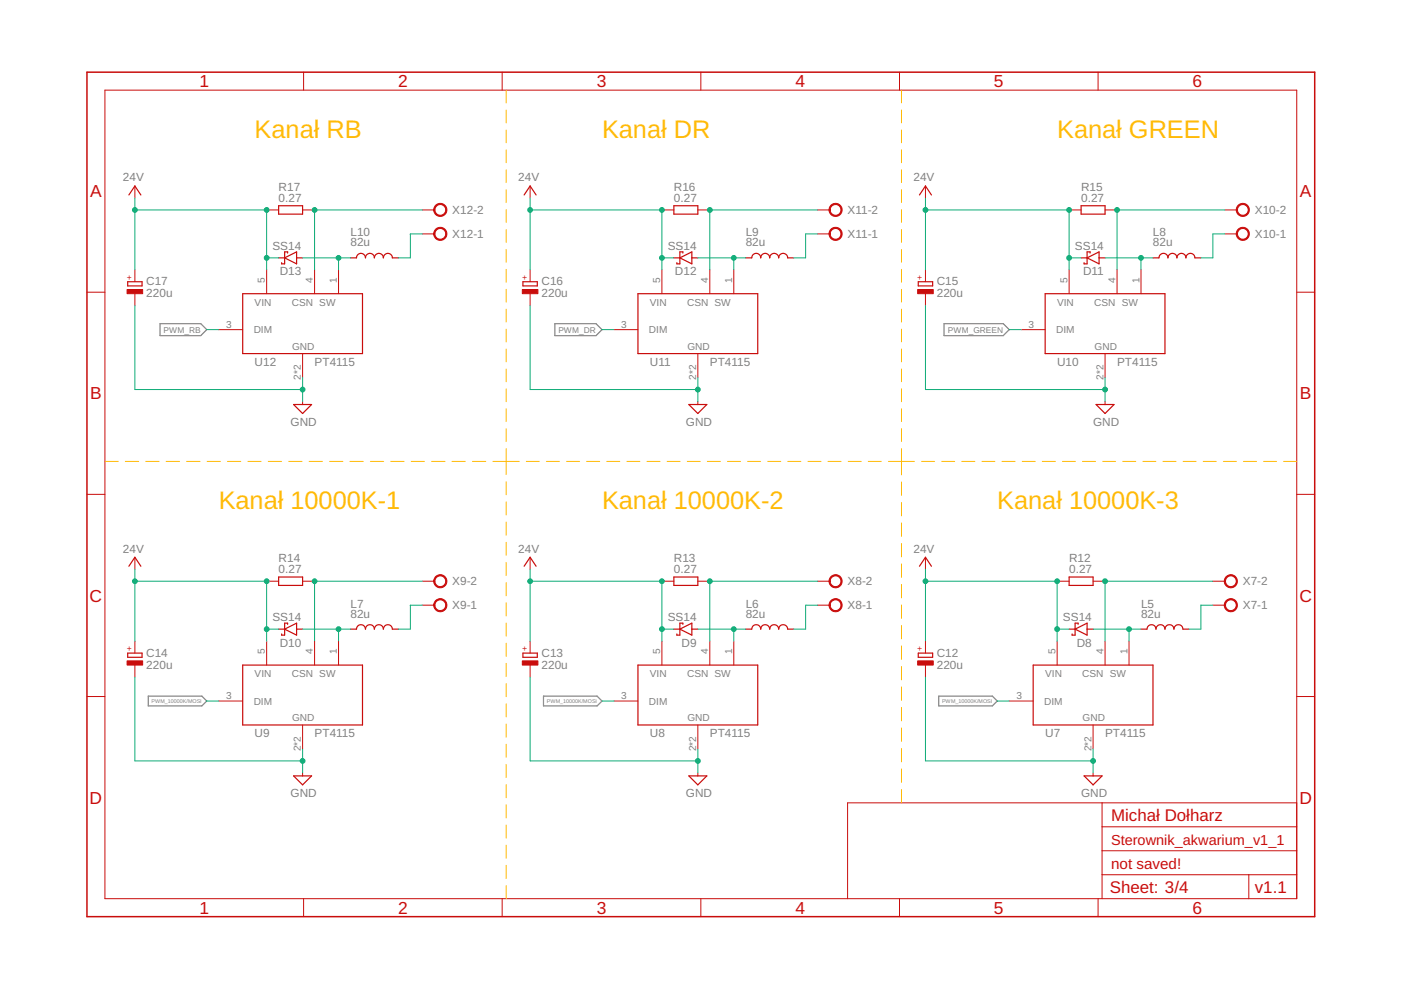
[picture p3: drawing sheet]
<svg xmlns="http://www.w3.org/2000/svg" width="297mm" height="210mm" viewBox="0 0 297 210" stroke-linecap="round" stroke-linejoin="round" font-family="sans-serif">
<path d="M33.9 68.6h8.7l1.2 1.3-1.2 1.3h-8.7zM117.6 68.6h8.8l1.2 1.3-1.2 1.3h-8.8zM200.2 68.6h12.5l1.3 1.3-1.3 1.3h-12.5zM31.4 147.6h11.4l1 1-1 1.1h-11.4zM115.2 147.6h11.4l1 1-1 1.1h-11.4zM199 147.6h11.4l1 1-1 1.1h-11.4z" fill="none" stroke="#808080" stroke-width=".25"/>
<g fill="none" stroke="#c90d0c" stroke-width=".25">
<path d="M27.1 59.7h3v.9h-3zM27.3 41.3l1.3-1.9 1.3 1.9M59.1 43.6h5.1v1.8h-5.1zM59.1 54.7h1.2M60.3 54.7l2.6-1.3v2.5zM61 53.7v-.3h-.7v2.5h-.6v-.2M62.9 54.7h1.3M74.3 54.7h1.3a.95 .95 0 0 1 .9-1 .95 .95 0 0 1 1 1 .94 .94 0 0 1 .9-1 .94 .94 0 0 1 1 1 .95 .95 0 0 1 .9-1 .95 .95 0 0 1 1 1 .95 .95 0 0 1 .9-1 .95 .95 0 0 1 1 1h1.3M110.9 59.7h3v.9h-3zM111.1 41.3l1.3-1.9 1.3 1.9M142.9 43.6h5.1v1.8h-5.1zM142.9 54.7h1.2"/>
<path d="M144.1 54.7l2.6-1.3v2.5zM144.8 53.7v-.3h-.7v2.5h-.6v-.2M146.7 54.7h1.3M158.1 54.7h1.3a.95 .95 0 0 1 .9-1 .95 .95 0 0 1 1 1 .95 .95 0 0 1 .9-1 .95 .95 0 0 1 1 1 .95 .95 0 0 1 .9-1 .95 .95 0 0 1 1 1 .95 .95 0 0 1 1-1 .95 .95 0 0 1 .9 1h1.3M194.7 59.7h3v.9h-3zM194.9 41.3l1.3-1.9 1.3 1.9M229.2 43.6h5.1v1.8h-5.1zM229.2 54.7h1.3M230.5 54.7l2.5-1.3v2.5zM231.1 53.7v-.3h-.6v2.5h-.7v-.2M233 54.7h1.3M244.5 54.7h1.2a.95 .95 0 0 1 1-1 .95 .95 0 0 1 .9 1 .95 .95 0 0 1 1-1 .95 .95 0 0 1 .9 1 .95 .95 0 0 1 1-1 .95 .95 0 0 1 .9 1 .95 .95 0 0 1 1-1 .95 .95 0 0 1 .9 1h1.3"/>
<path d="M51.5 62.3h25.4v12.7h-25.4zM135.3 62.3h25.4v12.7h-25.4zM221.6 62.3h25.4v12.7h-25.4zM62.3 85.8h3.8l-1.9 1.9zM146 85.8h3.9l-1.9 1.9zM232.4 85.8h3.8l-1.9 1.9zM27.1 138.5h3v.9h-3zM27.3 120.1l1.3-1.9 1.3 1.9M59.1 122.3h5.1v1.8h-5.1zM59.1 133.4h1.2M60.3 133.4l2.6-1.3v2.6zM61 132.4v-.3h-.7v2.6h-.6v-.3"/>
<path d="M62.9 133.4h1.3M74.3 133.4h1.3a.95 .95 0 0 1 .9-1 .95 .95 0 0 1 1 1 .94 .94 0 0 1 .9-.9 .94 .94 0 0 1 1 .9 .95 .95 0 0 1 .9-.9 .95 .95 0 0 1 1 .9 .95 .95 0 0 1 .9-.9 .95 .95 0 0 1 1 .9h1.3M110.9 138.5h3v.9h-3zM111.1 120.1l1.3-1.9 1.3 1.9M142.9 122.3h5.1v1.8h-5.1zM142.9 133.4h1.2M144.1 133.4l2.6-1.3v2.6zM144.8 132.4v-.3h-.7v2.6h-.6v-.3M146.7 133.4h1.3M158.1 133.4h1.3a.95 .95 0 0 1 .9-1 .95 .95 0 0 1 1 1 .95 .95 0 0 1 .9-1 .95 .95 0 0 1 1 1 .95 .95 0 0 1 .9-1 .95 .95 0 0 1 1 1 .95 .95 0 0 1 1-1 .95 .95 0 0 1 .9 1h1.3M194.7 138.5h3v.9h-3zM194.9 120.1l1.3-1.9 1.3 1.9"/>
<path d="M226.7 122.3h5.1v1.8h-5.1zM226.7 133.4h1.2M227.9 133.4l2.6-1.3v2.6zM228.6 132.4v-.3h-.7v2.6h-.6v-.3M230.5 133.4h1.3M241.9 133.4h1.3a.95 .95 0 0 1 .9-.9 .95 .95 0 0 1 1 .9 .95 .95 0 0 1 .9-.9 .95 .95 0 0 1 1 .9 .95 .95 0 0 1 .9-.9 .95 .95 0 0 1 1 .9 .95 .95 0 0 1 1-.9 .95 .95 0 0 1 .9 .9h1.3M51.5 141h25.4v12.7h-25.4zM135.3 141h25.4v12.7h-25.4zM219.1 141h25.4v12.7h-25.4zM62.3 164.5h3.8l-1.9 1.9zM146 164.5h3.9l-1.9 1.9zM229.8 164.5h3.9l-1.9 1.9z"/>
</g>
<g fill="none" stroke="#c90d0c" stroke-width=".21">
<path d="M22.2 19.1h252.7v171.4h-252.7zM64.4 15.3v3.8M106.5 15.3v3.8M148.6 15.3v3.8M190.7 15.3v3.8M232.8 15.3v3.8M28.6 39.4v2.6M112.4 39.4v2.6M196.2 39.4v2.6M28.6 57.2v2.5M56.5 44.5h2.6M56.5 57.2v5.1"/>
<path d="M64.2 44.5h2.5M66.7 57.2v5.1M71.8 57.2v5.1M89.5 44.5h2.6M89.5 49.6h2.6M112.4 57.2v2.5M140.3 44.5h2.6M140.3 57.2v5.1M148 44.5h2.5M150.5 57.2v5.1M155.6 57.2v5.1M173.4 44.5h2.5"/>
<path d="M173.4 49.6h2.5M196.2 57.2v2.5M226.7 44.5h2.5M226.7 57.2v5.1M234.3 44.5h2.5M236.8 57.2v5.1M241.9 57.2v5.1M259.7 44.5h2.5M259.7 49.6h2.5M18.4 62h3.8M28.6 62.3v2.5M46.4 69.9h5.1"/>
<path d="M64.2 75v5.1M112.4 62.3v2.5M130.2 69.9h5.1M148 75v5.1M196.2 62.3v2.5M216.5 69.9h5.1M234.3 75v5.1M274.9 62h3.8M64.2 85.1v.7M148 85.1v.7M234.3 85.1v.7M18.4 104.8h3.8"/>
<path d="M28.6 118.2v2.5M112.4 118.2v2.5M196.2 118.2v2.5M274.9 104.8h3.8M28.6 135.9v2.6M56.5 123.2h2.6M56.5 135.9v5.1M64.2 123.2h2.5M66.7 135.9v5.1M71.8 135.9v5.1M89.5 123.2h2.6M89.5 128.3h2.6"/>
<path d="M112.4 135.9v2.6M140.3 123.2h2.6M140.3 135.9v5.1M148 123.2h2.5M150.5 135.9v5.1M155.6 135.9v5.1M173.4 123.2h2.5M173.4 128.3h2.5M196.2 135.9v2.6M224.1 123.2h2.6M224.1 135.9v5.1M231.8 123.2h2.5"/>
<path d="M234.3 135.9v5.1M239.4 135.9v5.1M257.2 123.2h2.5M257.2 128.3h2.5M18.4 147.7h3.8M28.6 141v2.6M46.4 148.6h5.1M64.2 153.7v5.1M112.4 141v2.6M130.2 148.6h5.1M148 153.7v5.1M196.2 141v2.6"/>
<path d="M214 148.6h5.1M231.8 153.7v5.1M274.9 147.7h3.8M64.2 163.9v.6M148 163.9v.6M231.8 163.9v.6M233.7 170.2v20.3M233.7 175.3h41.2M274.9 170.2h-95.2v20.3M64.4 190.5v3.9M106.5 190.5v3.9M148.6 190.5v3.9"/>
<path d="M190.7 190.5v3.9M232.8 190.5v3.9M233.7 185.5h41.2M233.7 180.4h41.2M264.8 185.5v5"/>
</g>
<g fill="#c90d0c" stroke="#c90d0c" stroke-width=".21">
<path d="M26.9 61.4h3.3v.9h-3.3z"/>
<path d="M110.7 61.4h3.3v.9h-3.3z"/>
<path d="M194.6 61.4h3.3v.9h-3.3z"/>
<path d="M26.9 140.1h3.3v.9h-3.3z"/>
<path d="M110.7 140.1h3.3v.9h-3.3z"/>
<path d="M194.6 140.1h3.3v.9h-3.3z"/>
</g>
<g fill="#c90d0c" stroke="#c90d0c" stroke-width=".21">
<path d="M92.3 48.6a1.4 1.4 0 0 1 2.3 .3 1.4 1.4 0 0 1-.9 2 1.4 1.4 0 0 1-1.8-1.3h.3a1.15 1.15 0 0 1 1.6-1.1 1.15 1.15 0 0 1 .3 1.9 1.15 1.15 0 0 1-1.9-.5v-.3h-.3z" fill-rule="evenodd"/>
<path d="M92.3 43.5a1.4 1.4 0 0 1 2.3 .3 1.4 1.4 0 0 1-.9 2.1 1.4 1.4 0 0 1-1.8-1.4h.3a1.15 1.15 0 0 1 1.6-1.1 1.15 1.15 0 0 1 .3 1.9 1.15 1.15 0 0 1-1.9-.5v-.3h-.3z" fill-rule="evenodd"/>
<path d="M176.1 48.6a1.4 1.4 0 0 1 2.3 .3 1.4 1.4 0 0 1-.9 2 1.4 1.4 0 0 1-1.7-1.3h.2a1.14 1.14 0 0 1 1.7-1 1.14 1.14 0 0 1 .1 2 1.14 1.14 0 0 1-1.8-.7v-.3h-.2z" fill-rule="evenodd"/>
<path d="M176.1 43.5a1.4 1.4 0 0 1 2.3 .3 1.4 1.4 0 0 1-.9 2 1.4 1.4 0 0 1-1.7-1.3h.2a1.14 1.14 0 0 1 1.7-.9 1.14 1.14 0 0 1 .1 1.9 1.14 1.14 0 0 1-1.8-.7v-.3h-.2z" fill-rule="evenodd"/>
<path d="M262.5 48.6a1.4 1.4 0 0 1 2.2 .3 1.4 1.4 0 0 1-.8 2 1.4 1.4 0 0 1-1.8-1.3h.3a1.15 1.15 0 0 1 1.6-1.1 1.15 1.15 0 0 1 .3 1.9 1.15 1.15 0 0 1-1.9-.5v-.3h-.3z" fill-rule="evenodd"/>
<path d="M262.5 43.5a1.4 1.4 0 0 1 2.2 .3 1.4 1.4 0 0 1-.8 2 1.4 1.4 0 0 1-1.8-1.3h.3a1.15 1.15 0 0 1 1.6-1.1 1.15 1.15 0 0 1 .3 1.9 1.15 1.15 0 0 1-1.9-.5v-.3h-.3z" fill-rule="evenodd"/>
<path d="M92.3 127.4a1.4 1.4 0 0 1 2.3 .2 1.4 1.4 0 0 1-.9 2.1 1.4 1.4 0 0 1-1.8-1.4h.3a1.15 1.15 0 0 1 1.6-1 1.15 1.15 0 0 1 .3 1.9 1.15 1.15 0 0 1-1.9-.6v-.3h-.3z" fill-rule="evenodd"/>
<path d="M92.3 122.3a1.4 1.4 0 0 1 2.3 .2 1.4 1.4 0 0 1-.9 2.1 1.4 1.4 0 0 1-1.8-1.4h.3a1.15 1.15 0 0 1 1.6-1 1.15 1.15 0 0 1 .3 1.9 1.15 1.15 0 0 1-1.9-.6v-.3h-.3z" fill-rule="evenodd"/>
<path d="M176.1 127.4a1.4 1.4 0 0 1 2.3 .2 1.4 1.4 0 0 1-.9 2.1 1.4 1.4 0 0 1-1.7-1.4h.2a1.14 1.14 0 0 1 1.7-.9 1.14 1.14 0 0 1 .1 1.9 1.14 1.14 0 0 1-1.8-.7v-.3h-.2z" fill-rule="evenodd"/>
<path d="M176.1 122.3a1.4 1.4 0 0 1 2.3 .2 1.4 1.4 0 0 1-.9 2.1 1.4 1.4 0 0 1-1.7-1.4h.2a1.14 1.14 0 0 1 1.7-.9 1.14 1.14 0 0 1 .1 1.9 1.14 1.14 0 0 1-1.8-.7v-.3h-.2z" fill-rule="evenodd"/>
<path d="M259.9 127.4a1.4 1.4 0 0 1 2.3 .2 1.4 1.4 0 0 1-.9 2.1 1.4 1.4 0 0 1-1.7-1.4h.2a1.15 1.15 0 0 1 1.6-1 1.15 1.15 0 0 1 .3 1.9 1.15 1.15 0 0 1-1.8-.6l-.1-.3h-.2z" fill-rule="evenodd"/>
<path d="M259.9 122.3a1.4 1.4 0 0 1 2.3 .2 1.4 1.4 0 0 1-.9 2.1 1.4 1.4 0 0 1-1.7-1.4h.2a1.15 1.15 0 0 1 1.6-1 1.15 1.15 0 0 1 .3 1.9 1.15 1.15 0 0 1-1.8-.6l-.1-.3h-.2z" fill-rule="evenodd"/>
</g>
<path d="M18.4 15.3h260.3v179.1h-260.3z" fill="none" stroke="#c90d0c" stroke-width=".32"/>
<g fill="none" stroke="#0dab76" stroke-width=".21">
<path d="M28.6 44.5h27.9v12.7M28.6 42v15.2M56.5 54.7h2.6M64.2 54.7h10.1M71.8 54.7v2.5M89.5 44.5h-22.8v12.7M89.5 49.6h-2.5v5.1h-2.5M112.4 44.5h27.9v12.7M112.4 42v15.2M140.3 54.7h2.6M148 54.7h10.1M155.6 54.7v2.5"/>
<path d="M173.4 44.5h-22.9v12.7M173.4 49.6h-2.6v5.1h-2.5M196.2 44.5h30.5v12.7M196.2 42v15.2M226.7 54.7h2.5M234.3 54.7h10.2M241.9 54.7v2.5M259.7 44.5h-22.9v12.7M259.7 49.6h-2.5v5.1h-2.6M28.6 64.8v17.8h35.6M43.8 69.9h2.6M112.4 64.8v17.8h35.6"/>
<path d="M127.6 69.9h2.6M196.2 64.8v17.8h38.1M214 69.9h2.5M64.2 80.1v5M148 80.1v5M234.3 80.1v5M28.6 123.2h27.9v12.7M28.6 120.7v15.2M56.5 133.4h2.6M64.2 133.4h10.1M71.8 133.4v2.5M89.5 123.2h-22.8v12.7"/>
<path d="M89.5 128.3h-2.5v5.1h-2.5M112.4 123.2h27.9v12.7M112.4 120.7v15.2M140.3 133.4h2.6M148 133.4h10.1M155.6 133.4v2.5M173.4 128.3h-2.6v5.1h-2.5M173.4 123.2h-22.9v12.7M196.2 120.7v15.2M196.2 123.2h27.9v12.7M224.1 133.4h2.6M231.8 133.4h10.1"/>
<path d="M239.4 133.4v2.5M257.2 128.3h-2.6v5.1h-2.5M257.2 123.2h-22.9v12.7M28.6 143.6v17.7h35.6M43.8 148.6h2.6M64.2 158.8v5.1M112.4 143.6v17.7h35.6M127.6 148.6h2.6M148 158.8v5.1M196.2 143.6v17.7h35.6M211.4 148.6h2.6M231.8 158.8v5.1"/>
</g>
<g fill="#0dab76" stroke="#0dab76" stroke-width=".21">
<circle cx="66.7" cy="44.5" r=".51"/>
<circle cx="71.8" cy="54.7" r=".51"/>
<circle cx="56.5" cy="54.7" r=".51"/>
<circle cx="56.5" cy="44.5" r=".51"/>
<circle cx="28.6" cy="44.5" r=".51"/>
<circle cx="140.3" cy="54.7" r=".51"/>
<circle cx="140.3" cy="44.5" r=".51"/>
<circle cx="112.4" cy="44.5" r=".51"/>
<circle cx="226.7" cy="54.7" r=".51"/>
<circle cx="226.7" cy="44.5" r=".51"/>
<circle cx="196.2" cy="44.5" r=".51"/>
<circle cx="56.5" cy="133.4" r=".51"/>
<circle cx="56.5" cy="123.2" r=".51"/>
<circle cx="28.6" cy="123.2" r=".51"/>
<circle cx="140.3" cy="133.4" r=".51"/>
<circle cx="140.3" cy="123.2" r=".51"/>
<circle cx="112.4" cy="123.2" r=".51"/>
<circle cx="224.1" cy="133.4" r=".51"/>
<circle cx="224.1" cy="123.2" r=".51"/>
<circle cx="196.2" cy="123.2" r=".51"/>
<circle cx="64.2" cy="82.6" r=".51"/>
<circle cx="148" cy="82.6" r=".51"/>
<circle cx="234.3" cy="82.6" r=".51"/>
<circle cx="64.2" cy="161.3" r=".51"/>
<circle cx="148" cy="161.3" r=".51"/>
<circle cx="231.8" cy="161.3" r=".51"/>
<circle cx="150.5" cy="44.5" r=".51"/>
<circle cx="155.6" cy="54.7" r=".51"/>
<circle cx="236.8" cy="44.5" r=".51"/>
<circle cx="241.9" cy="54.7" r=".51"/>
<circle cx="66.7" cy="123.2" r=".51"/>
<circle cx="71.8" cy="133.4" r=".51"/>
<circle cx="150.5" cy="123.2" r=".51"/>
<circle cx="155.6" cy="133.4" r=".51"/>
<circle cx="234.3" cy="123.2" r=".51"/>
<circle cx="239.4" cy="133.4" r=".51"/>
</g>
<g fill="none" stroke="#ffba08" stroke-width=".21">
<path d="M107.3 19.1v2.7M191.1 19.1v2.7M107.3 23.3v2.8M107.3 27.6v2.7M107.3 31.8v2.7M107.3 36v2.7M191.1 23.3v2.8M191.1 27.6v2.7M191.1 31.8v2.7M191.1 36v2.7M107.3 40.2v2.7M107.3 44.4v2.8"/>
<path d="M107.3 48.7v2.7M107.3 52.9v2.7M107.3 57.1v2.7M191.1 40.2v2.7M191.1 44.4v2.8M191.1 48.7v2.7M191.1 52.9v2.7M191.1 57.1v2.7M107.3 61.3v2.8M107.3 65.6v2.7M107.3 69.8v2.7M107.3 74v2.7"/>
<path d="M107.3 78.2v2.7M191.1 61.3v2.8M191.1 65.6v2.7M191.1 69.8v2.7M191.1 74v2.7M191.1 78.2v2.7M22.2 97.8h2.9M26.6 97.8h2.8M30.9 97.8h2.8M35.2 97.8h2.9M39.6 97.8h2.8M43.9 97.8h2.8"/>
<path d="M48.2 97.8h2.9M52.6 97.8h2.8M56.9 97.8h2.8M61.2 97.8h2.8M65.5 97.8h2.9M69.9 97.8h2.8M74.2 97.8h2.8M78.5 97.8h2.8M82.8 97.8h2.9M87.2 97.8h2.8M91.5 97.8h2.8M95.8 97.8h2.9"/>
<path d="M100.2 97.8h2.8M104.5 97.8h5.6M107.3 82.4v2.8M107.3 86.7v2.7M107.3 90.9v2.7M107.3 95.1v5.5M111.6 97.8h2.7M115.8 97.8h2.8M120.1 97.8h2.8M124.4 97.8h2.7M128.7 97.8h2.7M132.9 97.8h2.8"/>
<path d="M137.2 97.8h2.7M141.4 97.8h2.8M145.7 97.8h2.8M150 97.8h2.7M154.2 97.8h2.8M158.5 97.8h2.8M162.8 97.8h2.7M167 97.8h2.8M171.3 97.8h2.8M175.6 97.8h2.7M179.8 97.8h2.8M184.1 97.8h2.8"/>
<path d="M188.4 97.8h5.5M191.1 82.4v2.8M191.1 86.7v2.7M191.1 90.9v2.7M191.1 95.1v5.6M195.4 97.8h2.8M199.7 97.8h2.7M203.9 97.8h2.8M208.2 97.8h2.7M212.4 97.8h2.8M216.7 97.8h2.8M221 97.8h2.8"/>
<path d="M225.3 97.8h2.7M229.5 97.8h2.8M233.8 97.8h2.7M238 97.8h2.8M242.3 97.8h2.8M246.6 97.8h2.7M250.8 97.8h2.8M255.1 97.8h2.8M259.4 97.8h2.7M263.6 97.8h2.8M267.9 97.8h2.8M272.2 97.8h2.7"/>
<path d="M107.3 102.1v2.8M107.3 106.4v2.8M107.3 110.7v2.8M107.3 115v2.8M107.3 119.3v2.7M191.1 102.2v2.8M191.1 106.5v2.9M191.1 110.9v2.8M191.1 115.2v2.9M191.1 119.6v2.8M107.3 123.5v2.8M107.3 127.8v2.8"/>
<path d="M107.3 132.1v2.8M107.3 136.4v2.8M191.1 123.9v2.9M191.1 128.3v2.8M191.1 132.6v2.9M191.1 136.9v2.9M107.3 140.7v2.7M107.3 144.9v2.8M107.3 149.2v2.8M107.3 153.5v2.8M107.3 157.8v2.8M191.1 141.3v2.8"/>
<path d="M191.1 145.6v2.9M191.1 150v2.8M191.1 154.3v2.9M191.1 158.7v2.8M107.3 162.1v2.7M107.3 166.3v2.8M107.3 170.6v2.8M107.3 174.9v2.8M107.3 179.2v2.8M191.1 163v2.9M191.1 167.4v2.8M107.3 183.5v2.8"/>
<path d="M107.3 187.8v2.7"/>
</g>
<g font-size="5.4" fill="#ffba08">
<text x="54" y="29.3">Kanał RB</text>
<text x="127.6" y="29.3">Kanał DR</text>
<text x="224.1" y="29.3">Kanał GREEN</text>
<text x="46.4" y="108">Kanał 10000K-1</text>
<text x="127.6" y="108">Kanał 10000K-2</text>
<text x="211.4" y="108">Kanał 10000K-3</text>
</g>
<g font-size="3.7" fill="#c90d0c">
<text x="42.3" y="18.5">1</text>
<text x="84.4" y="18.5">2</text>
<text x="126.5" y="18.5">3</text>
<text x="168.6" y="18.5">4</text>
<text x="210.7" y="18.5">5</text>
<text x="252.9" y="18.5">6</text>
<text x="19.1" y="41.8">A</text>
<text x="275.6" y="41.8">A</text>
<text x="19.1" y="84.7">B</text>
<text x="275.6" y="84.7">B</text>
<text x="19" y="127.5">C</text>
<text x="275.5" y="127.5">C</text>
<text x="19" y="170.4">D</text>
<text x="275.5" y="170.4">D</text>
<text x="42.3" y="193.7">1</text>
<text x="84.4" y="193.7">2</text>
<text x="126.5" y="193.7">3</text>
<text x="168.6" y="193.7">4</text>
<text x="210.7" y="193.7">5</text>
<text x="252.9" y="193.7">6</text>
</g>
<g font-size="3.6" fill="#c90d0c">
<text x="235.6" y="174">Michał Dołharz</text>
<text x="235.3" y="189.4">Sheet: 3/4</text>
<text x="266" y="189.3">v1.1</text>
</g>
<text font-size="3.2" fill="#c90d0c" x="235.6" y="184.2">not saved!</text>
<text font-size="3.1" fill="#c90d0c" x="235.6" y="179.1">Sterownik_akwarium_v1_1</text>
<g font-size="2.5" fill="#808080">
<text x="26.1" y="38.4">24V</text>
<text x="59.1" y="40.5">R17</text>
<text x="109.9" y="38.4">24V</text>
<text x="142.9" y="40.5">R16</text>
<text x="193.7" y="38.4">24V</text>
<text x="229.2" y="40.5">R15</text>
<text x="59.1" y="42.7">0.27</text>
<text x="95.9" y="45.4">X12-2</text>
<text x="142.9" y="42.7">0.27</text>
<text x="179.7" y="45.4">X11-2</text>
<text x="229.2" y="42.7">0.27</text>
<text x="266" y="45.4">X10-2</text>
<text x="57.8" y="53">SS14</text>
<text x="74.3" y="52.3">82u</text>
<text x="74.3" y="50.1">L10</text>
<text x="95.9" y="50.5">X12-1</text>
<text x="141.6" y="53">SS14</text>
<text x="158.1" y="52.3">82u</text>
<text x="158.1" y="50.1">L9</text>
<text x="179.7" y="50.5">X11-1</text>
<text x="227.9" y="53">SS14</text>
<text x="244.5" y="52.3">82u</text>
<text x="244.5" y="50.1">L8</text>
<text x="266" y="50.5">X10-1</text>
<text x="59.3" y="58.3">D13</text>
<text x="143.1" y="58.3">D12</text>
<text x="229.6" y="58.3">D11</text>
<text x="31" y="63.1">220u</text>
<text x="31" y="60.5">C17</text>
<text x="114.8" y="63.1">220u</text>
<text x="114.8" y="60.5">C16</text>
<text x="198.6" y="63.1">220u</text>
<text x="198.6" y="60.5">C15</text>
<text x="54" y="77.5">U12</text>
<text x="66.7" y="77.5">PT4115</text>
<text x="137.8" y="77.5">U11</text>
<text x="150.5" y="77.5">PT4115</text>
<text x="224.1" y="77.5">U10</text>
<text x="236.8" y="77.5">PT4115</text>
<text x="61.6" y="90.2">GND</text>
<text x="145.4" y="90.2">GND</text>
<text x="231.8" y="90.2">GND</text>
<text x="26.1" y="117.1">24V</text>
<text x="59.1" y="119.2">R14</text>
<text x="109.9" y="117.1">24V</text>
<text x="142.9" y="119.2">R13</text>
<text x="193.7" y="117.1">24V</text>
<text x="226.7" y="119.2">R12</text>
<text x="59.1" y="121.5">0.27</text>
<text x="95.9" y="124.1">X9-2</text>
<text x="142.9" y="121.5">0.27</text>
<text x="179.7" y="124.1">X8-2</text>
<text x="226.7" y="121.5">0.27</text>
<text x="263.5" y="124.1">X7-2</text>
<text x="57.8" y="131.7">SS14</text>
<text x="74.3" y="131">82u</text>
<text x="74.3" y="128.8">L7</text>
<text x="95.9" y="129.2">X9-1</text>
<text x="141.6" y="131.7">SS14</text>
<text x="158.1" y="131">82u</text>
<text x="158.1" y="128.8">L6</text>
<text x="179.7" y="129.2">X8-1</text>
<text x="225.4" y="131.7">SS14</text>
<text x="241.9" y="131">82u</text>
<text x="241.9" y="128.8">L5</text>
<text x="263.5" y="129.2">X7-1</text>
<text x="59.3" y="137.1">D10</text>
<text x="144.5" y="137.1">D9</text>
<text x="228.3" y="137.1">D8</text>
<text x="31" y="141.8">220u</text>
<text x="31" y="139.3">C14</text>
<text x="114.8" y="141.8">220u</text>
<text x="114.8" y="139.3">C13</text>
<text x="198.6" y="141.8">220u</text>
<text x="198.6" y="139.3">C12</text>
<text x="54" y="156.3">U9</text>
<text x="66.7" y="156.3">PT4115</text>
<text x="137.8" y="156.3">U8</text>
<text x="150.5" y="156.3">PT4115</text>
<text x="221.6" y="156.3">U7</text>
<text x="234.3" y="156.3">PT4115</text>
<text x="61.6" y="169">GND</text>
<text x="145.4" y="169">GND</text>
<text x="229.2" y="169">GND</text>
</g>
<g font-size="2.1" fill="#808080">
<text x="56.2" y="59.9" transform="rotate(-90 56.2 59.9)">5</text>
<text x="66.3" y="59.9" transform="rotate(-90 66.3 59.9)">4</text>
<text x="71.4" y="59.9" transform="rotate(-90 71.4 59.9)">1</text>
<text x="140" y="59.9" transform="rotate(-90 140 59.9)">5</text>
<text x="150.1" y="59.9" transform="rotate(-90 150.1 59.9)">4</text>
<text x="155.2" y="59.9" transform="rotate(-90 155.2 59.9)">1</text>
<text x="226.3" y="59.9" transform="rotate(-90 226.3 59.9)">5</text>
<text x="236.5" y="59.9" transform="rotate(-90 236.5 59.9)">4</text>
<text x="241.6" y="59.9" transform="rotate(-90 241.6 59.9)">1</text>
<text x="54" y="64.8">VIN</text>
<text x="61.9" y="64.8">CSN SW</text>
<text x="137.8" y="64.8">VIN</text>
<text x="145.7" y="64.8">CSN SW</text>
<text x="224.1" y="64.8">VIN</text>
<text x="232" y="64.8">CSN SW</text>
<text x="47.9" y="69.5">3</text>
<text x="53.8" y="70.7">DIM</text>
<text x="131.7" y="69.5">3</text>
<text x="137.6" y="70.7">DIM</text>
<text x="218.1" y="69.5">3</text>
<text x="223.9" y="70.7">DIM</text>
<text x="61.9" y="74.2">GND</text>
<text x="145.7" y="74.2">GND</text>
<text x="232.1" y="74.2">GND</text>
<text x="63.8" y="80.5" transform="rotate(-90 63.8 80.5)">2*2</text>
<text x="147.6" y="80.5" transform="rotate(-90 147.6 80.5)">2*2</text>
<text x="233.9" y="80.5" transform="rotate(-90 233.9 80.5)">2*2</text>
<text x="54" y="143.6">VIN</text>
<text x="56.2" y="138.7" transform="rotate(-90 56.2 138.7)">5</text>
<text x="61.9" y="143.6">CSN SW</text>
<text x="66.3" y="138.7" transform="rotate(-90 66.3 138.7)">4</text>
<text x="71.4" y="138.7" transform="rotate(-90 71.4 138.7)">1</text>
<text x="137.8" y="143.6">VIN</text>
<text x="140" y="138.7" transform="rotate(-90 140 138.7)">5</text>
<text x="145.7" y="143.6">CSN SW</text>
<text x="150.1" y="138.7" transform="rotate(-90 150.1 138.7)">4</text>
<text x="155.2" y="138.7" transform="rotate(-90 155.2 138.7)">1</text>
<text x="221.6" y="143.6">VIN</text>
<text x="223.8" y="138.7" transform="rotate(-90 223.8 138.7)">5</text>
<text x="229.5" y="143.6">CSN SW</text>
<text x="233.9" y="138.7" transform="rotate(-90 233.9 138.7)">4</text>
<text x="239" y="138.7" transform="rotate(-90 239 138.7)">1</text>
<text x="47.9" y="148.3">3</text>
<text x="53.8" y="149.4">DIM</text>
<text x="131.7" y="148.3">3</text>
<text x="137.6" y="149.4">DIM</text>
<text x="215.5" y="148.3">3</text>
<text x="221.4" y="149.4">DIM</text>
<text x="61.9" y="153">GND</text>
<text x="145.7" y="153">GND</text>
<text x="229.5" y="153">GND</text>
<text x="63.8" y="159.2" transform="rotate(-90 63.8 159.2)">2*2</text>
<text x="147.6" y="159.2" transform="rotate(-90 147.6 159.2)">2*2</text>
<text x="231.4" y="159.2" transform="rotate(-90 231.4 159.2)">2*2</text>
</g>
<g font-size="1.8" fill="#c90d0c">
<text x="28" y="59.3" transform="rotate(-90 28 59.3)">+</text>
<text x="111.8" y="59.3" transform="rotate(-90 111.8 59.3)">+</text>
<text x="195.6" y="59.3" transform="rotate(-90 195.6 59.3)">+</text>
<text x="28" y="138.1" transform="rotate(-90 28 138.1)">+</text>
<text x="111.8" y="138.1" transform="rotate(-90 111.8 138.1)">+</text>
<text x="195.6" y="138.1" transform="rotate(-90 195.6 138.1)">+</text>
</g>
<g font-size="1.8" fill="#808080">
<text x="34.7" y="70.5">PWM_RB</text>
<text x="118.4" y="70.5">PWM_DR</text>
<text x="201" y="70.5">PWM_GREEN</text>
</g>
<g font-size="1.1" fill="#808080">
<text x="32.1" y="149">PWM_10000K/MOSI</text>
<text x="115.9" y="149">PWM_10000K/MOSI</text>
<text x="199.7" y="149">PWM_10000K/MOSI</text>
</g>
</svg>
